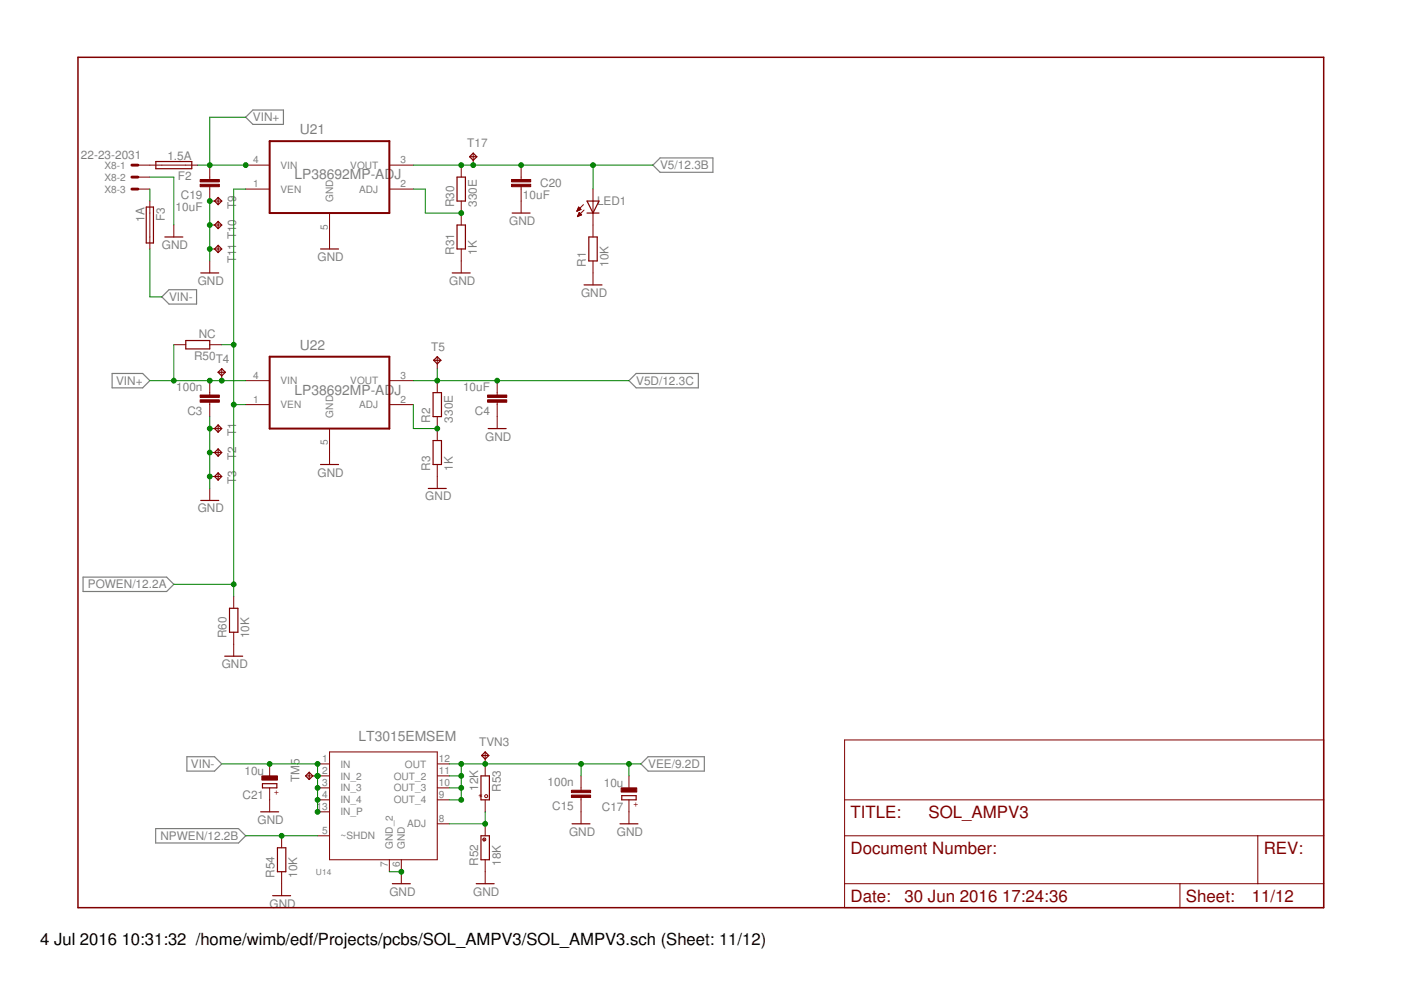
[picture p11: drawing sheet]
<svg xmlns="http://www.w3.org/2000/svg" width="297mm" height="210mm" viewBox="0 0 297 210" stroke-linecap="round" stroke-linejoin="round" font-family="sans-serif">
<path d="M53.6 23.3h6.5v3.1h-6.5l-1.5-1.6zM140 33.5h11.2v3h-11.2l-1.6-1.5zM23.8 79.2h6.4l1.6 1.5-1.6 1.5h-6.4zM34.3 62.9l1.5-1.5h5.9v3.1h-5.9zM134.9 79.2h13.2v3h-13.2l-1.6-1.5zM17.6 122.4h17.7l1.6 1.5-1.6 1.5h-17.7zM33 175.7h17.6l1.5 1.5-1.5 1.5h-17.6zM39.6 160.4h5.9l1.5 1.6-1.5 1.5h-5.9zM135.9 162l1.5-1.6h11.9v3.1h-11.9z" fill="none" stroke="#808080" stroke-width=".25"/>
<path d="M16.5 12.1h264.1v180.3h-264.1z" fill="none" stroke="#800000" stroke-width=".32"/>
<g fill="none" stroke="#800000" stroke-width=".21">
<path d="M29.2 35h12.7M29.2 37.5h2.6M44.5 35v3.1M44.5 39.6v3h2.5M52.1 35h5.1M82.5 35h5.1M97.8 35v2.5M100.3 32.5v2.5M110.5 35v3.1M110.5 39.6v5.6M29.2 40.1h2.6M31.8 42.6v10.2"/>
<path d="M36.9 47.7v2.5M44.5 55.3v2.6M44.5 47.7h2.5M44.5 52.8h2.5M52.1 40.1h5.1M69.9 45.2v7.6M82.5 40.1h5.1M97.8 42.6v5.1M97.8 52.8v5.1M122.3 44.7h.2M122.4 44.6h.4M122.4 44.4h.7"/>
<path d="M122.4 45.9h.1M122.5 44.3h.6M122.5 45.8h.3M122.6 44.2h.4M122.6 45.7h.4M122.6 44.1h.3M122.6 45.6h.7M122.6 45.4h.6M122.7 44h.1M122.7 43.9l.5 .5-.9 .4zM122.7 45.3h.4M122.7 45.2h.3"/>
<path d="M122.8 45l-.4 .9M122.8 45l.5 .6M122.8 45.1h.1M123.3 45.6l-.9 .3M123.7 43.4l-1.4 1.4M123.8 44.5l-1.4 1.4M125.7 40.1v10.1M125.7 55.3v5.1M36.9 73.1h2.5M44.5 73.1h2.5M47 78.2v2.5M92.7 75.6v2.6"/>
<path d="M44.5 80.7v3.1M44.5 85.3v3M44.5 90.9h2.5M44.5 95.9h2.5M52.1 80.7h5.1M52.1 85.8h5.1M69.9 90.9v7.6M82.5 80.7h5.1M82.5 85.8h5.1M92.7 80.7v2.5M92.7 88.3v5.1M92.7 98.5v5.1"/>
<path d="M105.4 80.7v3.1M105.4 85.3v5.6M44.5 103.6v2.5M44.5 101h2.5M49.6 126.4v2.6M49.6 134v5.1M69.9 159.4h22.8v22.9h-22.8zM102.9 159.4v5.1M179.1 156.9h101.5v35.5h-101.5zM57.2 162v2.5M57.2 167v5.1M59.7 177.2v2.5"/>
<path d="M64.8 164.5h5.1M67.3 177.2h2.6M67.3 169.6h2.6M67.3 162h2.6M67.3 167h2.6M67.3 172.1h2.6M92.7 169.6h2.5M92.7 164.5h2.5M92.7 162h2.5M92.7 167h2.5M92.7 174.7h2.5M102.9 169.6v2.5"/>
<path d="M102.9 174.7v2.5M123.2 164.5v3.1M123.2 169.1v5.6M133.3 164.5v2.5M133.3 169.6v5.1M179.1 177.2h101.5M179.1 169.6h101.5M266.7 177.2v10.2M59.7 184.8v5.1M82.5 182.3v2.5M85.1 182.3v5.1M102.9 182.3v5.1"/>
<path d="M179.1 187.4h101.5M250.2 187.4v5"/>
<circle cx="102.7" cy="178" r=".32"/>
<circle cx="103.1" cy="168.8" r=".32"/>
</g>
<g fill="none" stroke="#800000" stroke-width=".25">
<path d="M33 34.2h7.7v1.6h-7.7zM96.9 37.5h1.8v5.1h-1.8zM99.6 33.2l.7-.7 .8 .7M99.6 33.2l.7 .8 .8-.8M99.6 33.2h1.5M31 43.9h1.5v7.6h-1.5zM34.9 50.2h3.9M42.6 57.9h3.8M46.2 41.9l.8 .7-.8 .8M46.2 41.9l-.7 .7 .7 .8M46.2 41.9v1.5M46.2 46.9v1.6"/>
<path d="M46.2 52v1.6M46.2 46.9l.8 .8-.8 .8M46.2 46.9l-.7 .8 .7 .8M46.2 52l.8 .8-.8 .8M46.2 52l-.7 .8 .7 .8M68 52.8h3.8M95.9 57.9h3.8M96.9 47.7h1.8v5.1h-1.8zM108.6 45.2h3.8M124.5 42.6h2.5l-1.3 2.6zM124.5 45.2h2.5M124.8 50.2h1.8v5.1h-1.8z"/>
<path d="M39.4 72.2h5.1v1.8h-5.1zM46.2 78.9l.8-.7 .8 .7M46.2 78.9l.8 .8 .8-.8M46.2 78.9h1.6M91.9 76.4l.8-.8 .8 .8M91.9 76.4l.8 .8 .8-.8M91.9 76.4h1.6M123.8 60.4h3.8M46.2 90.1v1.5M46.2 95.2v1.5M46.2 90.1l.8 .8-.8 .7M46.2 90.1l-.7 .8 .7 .7"/>
<path d="M46.2 95.2l.8 .7-.8 .8M46.2 95.2l-.7 .7 .7 .8M68 98.5h3.8M91.8 83.2h1.8v5.1h-1.8zM91.8 93.4h1.8v5.1h-1.8zM103.5 90.9h3.8M42.6 106.1h3.8M46.2 100.3v1.5M46.2 100.3l.8 .7-.8 .8M46.2 100.3l-.7 .7 .7 .8M90.8 103.6h3.8M47.6 139.1h3.9"/>
<path d="M48.7 129h1.7v5h-1.7zM55.3 172.1h3.8M55.6 166.2h3.1v.8h-3.1zM58.8 179.7h1.8v5.1h-1.8zM65.6 163.7l-.8 .8 .8 .8M65.6 163.7l.7 .8-.7 .8M65.6 163.7v1.6M102 164.5h1.8v5.1h-1.8zM102 177.2h1.8v5.1h-1.8zM102.1 160.2l.8-.8 .7 .8M102.1 160.2l.8 .8 .7-.8M102.1 160.2h1.5"/>
<path d="M121.3 174.7h3.8M131.4 174.7h3.9M131.8 168.7h3.1v.9h-3.1zM57.8 189.9h3.8M83.2 187.4h3.8M101 187.4h3.8"/>
</g>
<g fill="#800000" stroke="#800000" stroke-width=".21">
<path d="M42.4 38.1h4.1v.5h-4.1z"/>
<path d="M42.4 39.1h4.1v.5h-4.1z"/>
<path d="M108.5 38.1h4v.5h-4z"/>
<path d="M108.5 39.1h4v.5h-4z"/>
<path d="M42.4 83.8h4.1v.5h-4.1z"/>
<path d="M42.4 84.8h4.1v.5h-4.1z"/>
<path d="M103.4 83.8h4v.5h-4z"/>
<path d="M103.4 84.8h4v.5h-4z"/>
<path d="M121.2 167.6h4v.5h-4z"/>
<path d="M121.2 168.6h4v.5h-4z"/>
<path d="M131.7 167h3.3v.9h-3.3z"/>
<path d="M55.5 164.5h3.3v.9h-3.3z"/>
</g>
<path d="M57.2 29.9h25.3v15.3h-25.3zM57.2 75.6h25.3v15.3h-25.3z" fill="none" stroke="#800000" stroke-width=".42"/>
<path d="M28 35h1.2M28 37.5h1.2M28 40.1h1.2" fill="none" stroke="#800000" stroke-width=".61"/>
<g fill="none" stroke="#008000" stroke-width=".21">
<path d="M31.8 37.5h5.1v10.2M41.9 35h10.2M52.1 24.8h-7.6v10.2M87.6 35h50.8M125.7 35v5.1M31.8 52.8v10.1h2.5M31.8 40.1v2.5M44.5 42.6v12.7M52.1 40.1h-2.5v86.3M87.6 40.1h2.6v5.1h7.6M36.9 73.1v7.6M47 73.1h2.6"/>
<path d="M92.7 78.2v2.5M31.8 80.7h20.3M44.5 88.3v15.3M49.6 85.8h2.5M87.6 80.7h45.7M87.6 85.8v5.1h5.1M36.9 123.9h12.7M47 162h20.3v10.1M52.1 177.2h15.2M95.2 162h40.7M95.2 167h2.6M95.2 164.5h2.6"/>
<path d="M97.8 162v7.6h-2.6M102.9 172.1v2.6h-7.7M123.2 162v2.5M133.3 162v2.5M82.5 184.8h2.6"/>
</g>
<g fill="#008000" stroke="#008000" stroke-width=".21">
<circle cx="44.5" cy="42.6" r=".51"/>
<circle cx="44.5" cy="47.7" r=".51"/>
<circle cx="44.5" cy="52.8" r=".51"/>
<circle cx="44.5" cy="90.9" r=".51"/>
<circle cx="44.5" cy="95.9" r=".51"/>
<circle cx="44.5" cy="101" r=".51"/>
<circle cx="85.1" cy="184.8" r=".51"/>
<circle cx="52.1" cy="35" r=".51"/>
<circle cx="44.5" cy="35" r=".51"/>
<circle cx="47" cy="80.7" r=".51"/>
<circle cx="44.5" cy="80.7" r=".51"/>
<circle cx="36.9" cy="80.7" r=".51"/>
<circle cx="97.8" cy="45.2" r=".51"/>
<circle cx="97.8" cy="35" r=".51"/>
<circle cx="110.5" cy="35" r=".51"/>
<circle cx="100.3" cy="35" r=".51"/>
<circle cx="125.7" cy="35" r=".51"/>
<circle cx="92.7" cy="80.7" r=".51"/>
<circle cx="105.4" cy="80.7" r=".51"/>
<circle cx="92.7" cy="90.9" r=".51"/>
<circle cx="49.6" cy="123.9" r=".51"/>
<circle cx="49.6" cy="85.8" r=".51"/>
<circle cx="49.6" cy="73.1" r=".51"/>
<circle cx="67.3" cy="172.1" r=".51"/>
<circle cx="67.3" cy="169.6" r=".51"/>
<circle cx="67.3" cy="167" r=".51"/>
<circle cx="67.3" cy="164.5" r=".51"/>
<circle cx="57.2" cy="162" r=".51"/>
<circle cx="67.3" cy="162" r=".51"/>
<circle cx="102.9" cy="174.7" r=".51"/>
<circle cx="59.7" cy="177.2" r=".51"/>
<circle cx="97.8" cy="164.5" r=".51"/>
<circle cx="97.8" cy="162" r=".51"/>
<circle cx="97.8" cy="167" r=".51"/>
<circle cx="97.8" cy="169.6" r=".51"/>
<circle cx="102.9" cy="162" r=".51"/>
<circle cx="133.3" cy="162" r=".51"/>
<circle cx="123.2" cy="162" r=".51"/>
</g>
<g font-size="3.6" fill="#800000">
<text x="180.3" y="173.4">TITLE:</text>
<text x="196.8" y="173.4">SOL_AMPV3</text>
<text x="180.3" y="181">Document Number:</text>
<text x="267.9" y="181">REV:</text>
<text x="180.3" y="191.2">Date:</text>
<text x="191.8" y="191.2">30 Jun 2016</text>
<text x="212.5" y="191.2">17:24:36</text>
<text x="251.4" y="191.2">Sheet:</text>
<text x="265.4" y="191.2">11/12</text>
</g>
<g font-size="3.5">
<text x="8.5" y="200.4">4 Jul 2016</text>
<text x="25.8" y="200.4">10:31:32 /home/wimb/edf/Projects/pcbs/SOL_AMPV3/SOL_AMPV3.sch (Sheet: 11/12)</text>
</g>
<g font-size="2.9" fill="#808080">
<text x="63.6" y="28.4">U21</text>
<text x="62.4" y="38">LP38692MP-ADJ</text>
<text x="63.6" y="74.1">U22</text>
<text x="62.4" y="83.7">LP38692MP-ADJ</text>
<text x="76" y="157.1">LT3015EMSEM</text>
</g>
<g font-size="2.5" fill="#808080">
<text x="53.6" y="25.7">VIN+</text>
<text x="17.2" y="33.6">22-23-2031</text>
<text x="35.5" y="33.9">1.5A</text>
<text x="99.1" y="31.2">T17</text>
<text x="140" y="35.9">V5/12.3B</text>
<text x="37.7" y="38.2">F2</text>
<text x="114.5" y="39.7">C20</text>
<text x="30.6" y="47" transform="rotate(-90 30.6 47)">1A</text>
<text x="34.9" y="46.8" transform="rotate(-90 34.9 46.8)">F3</text>
<text x="37.2" y="44.8">10uF</text>
<text x="38.3" y="42.2">C19</text>
<text x="50.1" y="44.3" transform="rotate(-90 50.1 44.3)">T9</text>
<text x="96.3" y="43.9" transform="rotate(-90 96.3 43.9)">R30</text>
<text x="101.1" y="43.9" transform="rotate(-90 101.1 43.9)">330E</text>
<text x="108" y="47.7">GND</text>
<text x="110.9" y="42.2">10uF</text>
<text x="126.6" y="43.4">LED1</text>
<text x="34.3" y="52.8">GND</text>
<text x="50.1" y="55.8" transform="rotate(-90 50.1 55.8)">T11 T10</text>
<text x="67.3" y="55.3">GND</text>
<text x="96.3" y="54.1" transform="rotate(-90 96.3 54.1)">R31</text>
<text x="101.1" y="54.1" transform="rotate(-90 101.1 54.1)">1K</text>
<text x="124.2" y="56.6" transform="rotate(-90 124.2 56.6)">R1</text>
<text x="129" y="56.6" transform="rotate(-90 129 56.6)">10K</text>
<text x="35.8" y="63.8">VIN-</text>
<text x="41.9" y="60.4">GND</text>
<text x="95.3" y="60.4">GND</text>
<text x="123.2" y="62.9">GND</text>
<text x="42.1" y="71.6">NC</text>
<text x="41.1" y="76.4">R50T4</text>
<text x="91.4" y="74.4">T5</text>
<text x="24.6" y="81.6">VIN+</text>
<text x="37.4" y="82.9">100n</text>
<text x="98.2" y="82.9">10uF</text>
<text x="134.9" y="81.6">V5D/12.3C</text>
<text x="39.7" y="88">C3</text>
<text x="91.2" y="89.6" transform="rotate(-90 91.2 89.6)">R2</text>
<text x="96" y="89.6" transform="rotate(-90 96 89.6)">330E</text>
<text x="100.7" y="88">C4</text>
<text x="50.1" y="92.5" transform="rotate(-90 50.1 92.5)">T1</text>
<text x="102.9" y="93.4">GND</text>
<text x="50.1" y="97.6" transform="rotate(-90 50.1 97.6)">T2</text>
<text x="67.3" y="101">GND</text>
<text x="91.2" y="99.8" transform="rotate(-90 91.2 99.8)">R3</text>
<text x="96" y="99.8" transform="rotate(-90 96 99.8)">1K</text>
<text x="50.1" y="102.7" transform="rotate(-90 50.1 102.7)">T3</text>
<text x="90.2" y="106.1">GND</text>
<text x="41.9" y="108.6">GND</text>
<text x="18.6" y="124.8">POWEN/12.2A</text>
<text x="48" y="135.3" transform="rotate(-90 48 135.3)">R60</text>
<text x="52.8" y="135.3" transform="rotate(-90 52.8 135.3)">10K</text>
<text x="47" y="141.7">GND</text>
<text x="101.6" y="158.2">TVN3</text>
<text x="40.5" y="162.9">VIN-</text>
<text x="51.8" y="164.2">10u</text>
<text x="63.5" y="165.8" transform="rotate(-90 63.5 165.8)">TM5</text>
<text x="101.4" y="167.7" transform="rotate(-90 101.4 167.7)">12K</text>
<text x="106.2" y="167.8" transform="rotate(-90 106.2 167.8)">R53</text>
<text x="116.1" y="166.7">100n</text>
<text x="128" y="166.8">10u</text>
<text x="137.4" y="162.9">VEE/9.2D</text>
<text x="51.4" y="169.3">C21</text>
<text x="117.1" y="171.8">C15</text>
<text x="127.6" y="171.9">C17</text>
<text x="34" y="178.1">NPWEN/12.2B</text>
<text x="54.6" y="174.7">GND</text>
<text x="120.7" y="177.2">GND</text>
<text x="130.8" y="177.2">GND</text>
<text x="101.4" y="183.6" transform="rotate(-90 101.4 183.6)">R52</text>
<text x="106.2" y="183.6" transform="rotate(-90 106.2 183.6)">18K</text>
<text x="58.2" y="186.1" transform="rotate(-90 58.2 186.1)">R54</text>
<text x="63" y="186.1" transform="rotate(-90 63 186.1)">10K</text>
<text x="82.6" y="189.9">GND</text>
<text x="100.3" y="189.9">GND</text>
<text x="57.2" y="192.4">GND</text>
</g>
<g font-size="2.5" fill="#800000">
<text x="103.4" y="169.3" transform="rotate(-90 103.4 169.3)">*</text>
<text x="104.1" y="178.5" transform="rotate(-90 104.1 178.5)">*</text>
</g>
<g font-size="2.1" fill="#808080">
<text x="22.2" y="35.8">X8-1</text>
<text x="53.6" y="34.7">4</text>
<text x="59.5" y="35.8">VIN</text>
<text x="74.3" y="35.8">VOUT</text>
<text x="84.9" y="34.7">3</text>
<text x="22.2" y="38.3">X8-2</text>
<text x="22.2" y="40.8">X8-3</text>
<text x="53.6" y="39.7">1</text>
<text x="59.5" y="40.8">VEN</text>
<text x="76.2" y="40.8">ADJ</text>
<text x="84.9" y="39.7">2</text>
<text x="70.6" y="42.8" transform="rotate(-90 70.6 42.8)">GND</text>
<text x="69.5" y="48.7" transform="rotate(-90 69.5 48.7)">5</text>
<text x="53.6" y="80.4">4</text>
<text x="59.5" y="81.5">VIN</text>
<text x="74.3" y="81.5">VOUT</text>
<text x="84.9" y="80.4">3</text>
<text x="53.6" y="85.4">1</text>
<text x="59.5" y="86.6">VEN</text>
<text x="70.6" y="88.5" transform="rotate(-90 70.6 88.5)">GND</text>
<text x="76.2" y="86.6">ADJ</text>
<text x="84.9" y="85.4">2</text>
<text x="69.5" y="94.4" transform="rotate(-90 69.5 94.4)">5</text>
<text x="68.3" y="161.6">1</text>
<text x="93.1" y="161.6">12</text>
<text x="68.3" y="164.2">2</text>
<text x="68.3" y="166.7">3</text>
<text x="72.2" y="165.3">IN_2</text>
<text x="72.2" y="162.7">IN</text>
<text x="72.2" y="167.8">IN_3</text>
<text x="83.5" y="167.8">OUT_3</text>
<text x="83.5" y="165.3">OUT_2</text>
<text x="85.9" y="162.7">OUT</text>
<text x="93.1" y="166.7">10</text>
<text x="93.1" y="164.2">11</text>
<text x="67.1" y="171.8">13</text>
<text x="68.3" y="169.2">4</text>
<text x="72.2" y="170.4">IN_4</text>
<text x="72.2" y="172.9">IN_P</text>
<text x="83.5" y="170.4">OUT_4</text>
<text x="93.1" y="169.2">9</text>
<text x="68.3" y="176.9">5</text>
<text x="72.2" y="178">~SHDN</text>
<text x="83.3" y="180" transform="rotate(-90 83.3 180)">GND_2</text>
<text x="85.9" y="180" transform="rotate(-90 85.9 180)">GND</text>
<text x="86.3" y="175.4">ADJ</text>
<text x="93.1" y="174.3">8</text>
<text x="82.2" y="183.8" transform="rotate(-90 82.2 183.8)">7</text>
<text x="84.7" y="183.8" transform="rotate(-90 84.7 183.8)">6</text>
</g>
<g font-size="1.8" fill="#800000">
<text x="59" y="168.5" transform="rotate(-90 59 168.5)">+</text>
<text x="135.2" y="171" transform="rotate(-90 135.2 171)">+</text>
</g>
<text font-size="1.8" fill="#808080" x="67" y="185.5">U14</text>
</svg>
